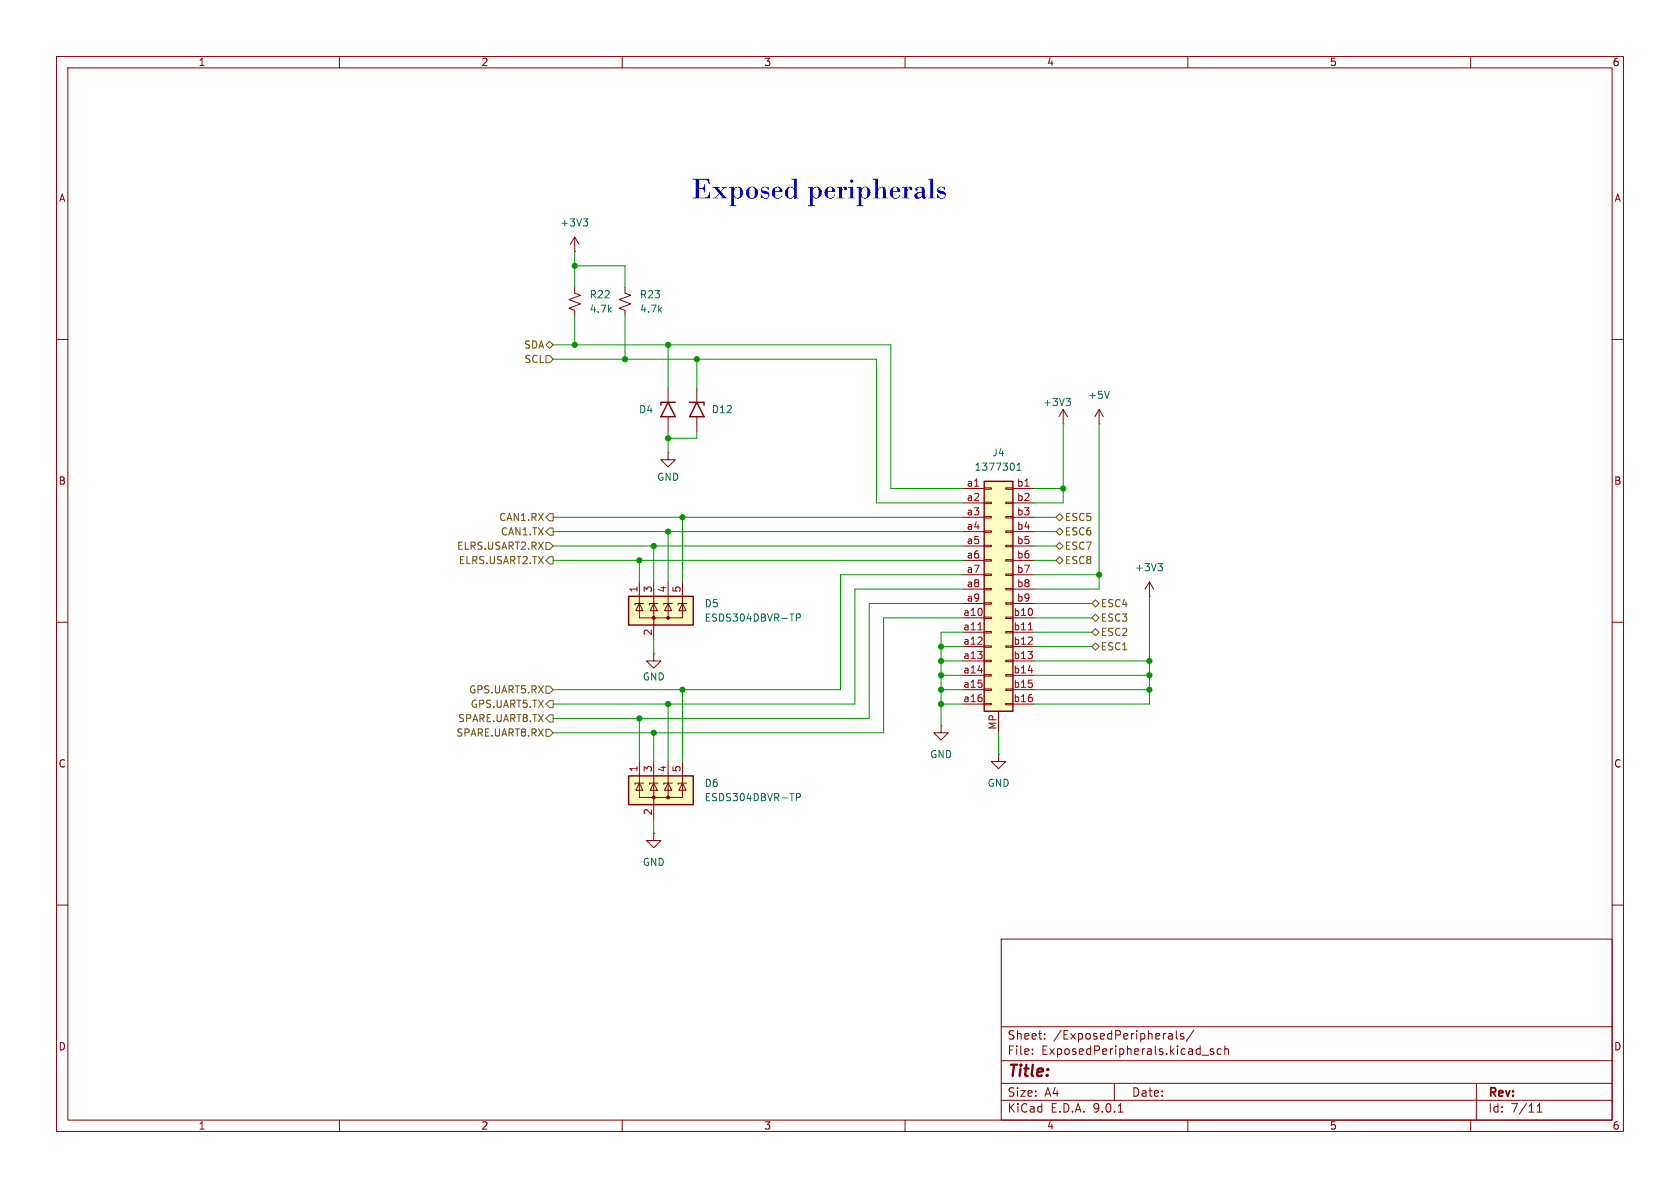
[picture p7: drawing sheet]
<svg xmlns="http://www.w3.org/2000/svg" width="297mm" height="210mm" viewBox="0 0 297 210" stroke-linecap="round" stroke-linejoin="round" font-family="sans-serif">
<g fill="none" stroke="#840000" stroke-width=".18">
<path d="M10 10h277v190h-277zM12 12h273v186h-273zM60 10v2M110 10v2M160 10v2M210 10v2M260 10v2M10 60h2M118.1 68.6v2.5M118.1 73.7v2.5M285 60h2M118.1 80v1.3h1.3l-1.3 1.3-1.3-1.3h1.3"/>
<path d="M118.1 80h.1M10 110h2M203.2 105.4h.1M203.2 102.9l-.8 1.2M203.2 102.9l.8 1.2M203.2 102.9v2.5M285 110h2M10 160h2M177 166h108v32h-108zM285 160h2M60 198v2M110 198v2"/>
<path d="M160 198v2M177 194.5h108M177 191.5h108M177 187.5h108M177 181.5h108M182.5 186.3v.1M182.5 185.5v.1M184.7 183.6v.1M184.7 182.8v.1M197 191.5v3M197.7 196.6h.8M206.7 182.7h.3l.2 .2v.8"/>
<path d="M207.2 183.6l-.5 .1M207.2 183.1h-.5M208 182.2v1.3l.2 .2M209.2 182.8l-.3-.1-.2 .2v.2l.5 .2v.3h-.5M210 198v2M211 182.1l-1.3 2M212.5 186.5h1.2M214.5 185.5l-.3-.1-.2 .2v.2l.5 .2v.3h-.5M215.9 185.5l-.4-.1-.3 .3v.4l.1 .2h.6M216.5 185.5l.2-.1 .4 .1 .1 .9M216.5 184.9v1.5M260 198v2"/>
<path d="M261 191.5v6.5M271.7 196.6h.9M271.7 195.5l.5-.4v1.5"/>
</g>
<path d="M118.1 71.1l1.3 2.6h-2.6zM119.4 71.1h-2.6v.5" fill="none" stroke="#840000" stroke-width=".25"/>
<path d="M204.7 99.6h.8l-.4 .5M205.3 100.1l.2 .3v.3l-.2 .2" fill="none" stroke="#006464" stroke-width=".18"/>
<path d="M111.1 105.4h11.5v5.1h-11.5z" fill="#ffffc2"/>
<path d="M111.1 105.4h11.5v5.1h-11.5z" fill="none" stroke="#840000" stroke-width=".25"/>
<g fill="none" stroke="#840000" stroke-width=".18">
<path d="M194.3 74.9h.1M194.3 72.4l-.8 1.3M194.3 72.4l.8 1.3M194.3 72.4v2.5M113 106.7v2.5h5.1v-2.5M113 106.7l.7 1.3h-1.3zM113 102.9v3.8M113.8 106.7h-1.5v.2M115.6 106.7l.6 1.3h-1.3zM115.6 102.9v10.1M116.3 106.7h-1.5v.2M118.1 106.7l.6 1.3h-1.2z"/>
<path d="M118.1 102.9v3.8M118.9 106.7h-1.6v.2M120.6 106.7v2.5h-2.5M120.6 106.7l.7 1.3h-1.3zM120.6 102.9v3.8M121.4 106.7h-1.5v.2"/>
</g>
<g fill="#840000" stroke="#840000" stroke-width=".18">
<circle cx="115.6" cy="109.2" r=".25"/>
<circle cx="118.1" cy="109.2" r=".25"/>
</g>
<path d="M196.1 69.2l-.4 1.2M140.8 109.2l.6-.1 .1-.1-.1-.3-.6-.2v1.3" fill="none" stroke="#006464" stroke-width=".18"/>
<path d="M174 85.1h5.1v40.6h-5.1z" fill="#ffffc2"/>
<path d="M174 85.1h5.1v40.6h-5.1z" fill="none" stroke="#840000" stroke-width=".25"/>
<g fill="none" stroke="#840000" stroke-width=".18">
<path d="M101.6 50.8v1l1 .4-2 .8 2 .7-2 .8 1 .4v1M101.6 44.5h.1M101.6 41.9v2.6M101.6 41.9l-.8 1.3M101.6 41.9l.8 1.3M110.5 50.8v1l1 .4-2 .8 2 .7-2 .8 1 .4v1M170.2 86.4h3.8M170.2 88.9h3.8M170.2 91.4h3.8M170.2 94h3.8M170.2 96.5h3.8M170.2 99.1h3.8"/>
<path d="M174 86.2h1.3v.3h-1.3zM174 88.8h1.3v.2h-1.3zM174 91.3h1.3v.3h-1.3zM174 93.9h1.3v.2h-1.3zM174 96.4h1.3v.2h-1.3zM174 98.9h1.3v.3h-1.3zM177.8 86.2h1.3v.3h-1.3zM177.8 88.8h1.3v.2h-1.3zM177.8 91.3h1.3v.3h-1.3zM177.8 93.9h1.3v.2h-1.3zM177.8 96.4h1.3v.2h-1.3zM177.8 98.9h1.3v.3h-1.3z"/>
<path d="M179.1 86.4h3.8M179.1 88.9h3.8M179.1 91.4h3.8M179.1 94h3.8M179.1 96.5h3.8M179.1 99.1h3.8M170.2 101.6h3.8M170.2 104.1h3.8M170.2 106.7h3.8M170.2 109.2h3.8M170.2 111.8h3.8M170.2 114.3h3.8"/>
<path d="M170.2 116.8h3.8M170.2 119.4h3.8M174 101.5h1.3v.2h-1.3zM174 104h1.3v.3h-1.3zM174 106.6h1.3v.2h-1.3zM174 109.1h1.3v.2h-1.3zM174 111.6h1.3v.3h-1.3zM174 114.2h1.3v.2h-1.3zM174 116.7h1.3v.3h-1.3zM174 119.3h1.3v.2h-1.3zM177.8 101.5h1.3v.2h-1.3zM177.8 104h1.3v.3h-1.3z"/>
<path d="M177.8 106.6h1.3v.2h-1.3zM177.8 109.1h1.3v.2h-1.3zM177.8 111.6h1.3v.3h-1.3zM177.8 114.2h1.3v.2h-1.3zM177.8 116.7h1.3v.3h-1.3zM177.8 119.3h1.3v.2h-1.3zM179.1 101.6h3.8M179.1 104.1h3.8M179.1 106.7h3.8M179.1 109.2h3.8M179.1 111.8h3.8M179.1 114.3h3.8"/>
<path d="M179.1 116.8h3.8M179.1 119.4h3.8M166.4 128.3v1.2h1.2l-1.2 1.3-1.3-1.3h1.3M166.4 128.3h.1M170.2 121.9h3.8M170.2 124.5h3.8M174 121.8h1.3v.2h-1.3zM174 124.3h1.3v.3h-1.3zM176.5 125.7v3.8M177.8 121.8h1.3v.2h-1.3zM177.8 124.3h1.3v.3h-1.3zM179.1 121.9h3.8"/>
<path d="M179.1 124.5h3.8"/>
</g>
<path d="M172.9 111.3h.7M181.8 111.3h.7" fill="none" stroke="#a90000" stroke-width=".18"/>
<path d="M103.1 38.7h.8l-.4 .5M103.7 39.2l.2 .2v.3l-.2 .2M179.8 83.1h.7M179.8 82.2l.4-.3v1.2" fill="none" stroke="#006464" stroke-width=".18"/>
<path d="M111.1 137.2h11.5v5h-11.5z" fill="#ffffc2"/>
<path d="M121.9 71.1h2.6v.5M123.2 71.1l1.3 2.6h-2.6zM111.1 137.2h11.5v5h-11.5z" fill="none" stroke="#840000" stroke-width=".25"/>
<g fill="none" stroke="#840000" stroke-width=".18">
<path d="M123.2 68.6v2.5M123.2 73.7v2.5M188 74.9h.1M188 72.4l-.8 1.3M188 72.4l.7 1.3M188 72.4v2.5M115.6 115.6v1.2h1.2l-1.2 1.3-1.3-1.3h1.3M115.6 115.6h.1M113 138.4v2.6h5.1v-2.6M113 138.4l.7 1.3h-1.3zM113 134.6v3.8M113.8 138.4h-1.5v.3"/>
<path d="M115.6 138.4l.6 1.3h-1.3zM115.6 134.6v10.2M116.3 138.4h-1.5v.3M118.1 138.4l.6 1.3h-1.2zM118.1 134.6v3.8M118.9 138.4h-1.6v.3M120.6 138.4v2.6h-2.5M120.6 138.4l.7 1.3h-1.3zM120.6 134.6v3.8M121.4 138.4h-1.5v.3M176.5 133.4v1.2h1.3l-1.3 1.3-1.2-1.3h1.2M176.5 133.4h.1"/>
<path d="M115.6 147.3v1.3h1.2l-1.2 1.3-1.3-1.3h1.3M115.6 147.3h.1"/>
</g>
<g fill="#840000" stroke="#840000" stroke-width=".18">
<circle cx="115.6" cy="141" r=".25"/>
<circle cx="118.1" cy="141" r=".25"/>
</g>
<path d="M188.5 70.4h.7l-.4 .5M189 70.9l.2 .3v.3l-.2 .2M140.8 140.9h.6l.1-.2-.1-.3-.6-.1v1.2" fill="none" stroke="#006464" stroke-width=".18"/>
<g fill="none" stroke="#725600" stroke-width=".18">
<path d="M96.5 61l.7-.7 .6 .7-.6 .6zM96.5 62.9h.7l.6 .6-.6 .6h-.7zM96.5 95.9h.7l.6 .6-.6 .7h-.7zM97.2 93.3h.6v1.3h-.6l-.7-.6zM97.2 90.8h.6v1.3h-.6l-.7-.7zM97.2 98.4h.6v1.3h-.6l-.7-.6zM186.7 96.5l.6-.6 .7 .6-.7 .7zM186.7 94l.6-.7 .7 .7-.7 .6zM186.7 91.4l.6-.6 .7 .6-.7 .7zM186.7 99.1l.6-.7 .7 .7-.7 .6zM193 111.8l.7-.7 .6 .7-.6 .6zM193 114.3l.7-.6 .6 .6-.6 .6z"/>
<path d="M193 109.2l.7-.6 .6 .6-.6 .7zM193 106.7l.7-.7 .6 .7-.6 .6zM96.5 128.9h.7l.6 .6-.6 .7h-.7zM96.5 121.3h.7l.6 .6-.6 .7h-.7zM97.2 126.4h.6v1.2h-.6l-.7-.6zM97.2 123.8h.6v1.3h-.6l-.7-.6z"/>
</g>
<g fill="none" stroke="#009600" stroke-width=".18">
<path d="M101.6 47h8.9v3.8M101.6 44.5v6.3M101.6 55.9v5.1M110.5 55.9v7.6M97.8 63.5h57.1v25.4h15.3M97.8 61h59.7v25.4h12.7M118.1 61v7.6M118.1 76.2v3.8M123.2 76.2v1.3h-5.1M123.2 63.5v5.1M188 74.9v14h-5.1M194.3 74.9v29.2h-11.4"/>
<path d="M97.8 91.4h72.4M97.8 99.1h72.4M97.8 96.5h72.4M97.8 94h72.4M113 99.1v3.8M115.6 96.5v6.4M118.1 94v8.9M120.6 91.4v11.5M182.9 91.4h3.8M182.9 99.1h3.8M182.9 96.5h3.8M182.9 94h3.8"/>
<path d="M182.9 86.4h5.1M115.6 113v2.6M166.4 114.3h3.8M166.4 119.4h3.8M166.4 116.8h3.8M170.2 101.6h-21.6v20.3h-50.8M170.2 109.2h-14v20.3h-58.4M170.2 106.7h-16.5v20.3h-55.9M170.2 104.1h-19.1v20.4h-53.3M170.2 111.8h-3.8v16.5M182.9 109.2h10.1M182.9 111.8h10.1"/>
<path d="M182.9 114.3h10.1M182.9 101.6h11.4M182.9 106.7h10.1M182.9 119.4h20.3M182.9 116.8h20.3M203.2 105.4v19.1h-20.3M113 127v7.6M115.6 129.5v5.1M118.1 124.5v10.1M120.6 121.9v12.7M166.4 121.9h3.8M166.4 124.5h3.8"/>
<path d="M176.5 129.5v3.9M182.9 121.9h20.3M115.6 144.8v2.5"/>
</g>
<g fill="#009600" stroke="#009600" stroke-width=".18">
<circle cx="118.1" cy="61" r=".46"/>
<circle cx="110.5" cy="63.5" r=".46"/>
<circle cx="101.6" cy="47" r=".46"/>
<circle cx="188" cy="86.4" r=".46"/>
<circle cx="101.6" cy="61" r=".46"/>
<circle cx="118.1" cy="77.5" r=".46"/>
<circle cx="123.2" cy="63.5" r=".46"/>
<circle cx="118.1" cy="94" r=".46"/>
<circle cx="120.6" cy="91.4" r=".46"/>
<circle cx="115.6" cy="129.5" r=".46"/>
<circle cx="118.1" cy="124.5" r=".46"/>
<circle cx="120.6" cy="121.9" r=".46"/>
<circle cx="113" cy="99.1" r=".46"/>
<circle cx="115.6" cy="96.5" r=".46"/>
<circle cx="113" cy="127" r=".46"/>
<circle cx="166.4" cy="119.4" r=".46"/>
<circle cx="166.4" cy="116.8" r=".46"/>
<circle cx="166.4" cy="121.9" r=".46"/>
<circle cx="166.4" cy="114.3" r=".46"/>
<circle cx="166.4" cy="124.5" r=".46"/>
<circle cx="203.2" cy="116.8" r=".46"/>
<circle cx="203.2" cy="119.4" r=".46"/>
<circle cx="203.2" cy="121.9" r=".46"/>
<circle cx="194.3" cy="101.6" r=".46"/>
</g>
<text font-size="5.3" fill="#0000c2" x="122.1" y="36.7">Exposedperipherals</text>
<text font-size="2.8" fill="#840000" x="178" y="190.9">Title:</text>
<g font-size="2.1" fill="#840000">
<text x="178" y="184">Sheet:</text>
<text x="186.2" y="184">/ExposedPeripherals/</text>
<text x="178" y="186.7">File:</text>
<text x="184.1" y="186.7">ExposedPeripherals.kicad_sch</text>
<text x="178" y="196.9">KiCad</text>
<text x="178" y="194.1">Size:</text>
<text x="184.7" y="194.1">A4</text>
<text x="185.7" y="196.9">E.D.A.</text>
<text x="193.3" y="196.9">9.0.1</text>
<text x="200" y="194.1">Date:</text>
<text x="263" y="194.3">Rev:</text>
<text x="263" y="196.9">Id:</text>
<text x="267.1" y="196.9">7/11</text>
</g>
<g font-size="1.8" fill="#840000">
<text x="35" y="11.9">1</text>
<text x="85" y="11.9">2</text>
<text x="135" y="11.9">3</text>
<text x="185" y="11.9">4</text>
<text x="235" y="11.9">5</text>
<text x="285" y="11.9">6</text>
<text x="10.3" y="35.9">A</text>
<text x="285.3" y="35.9">A</text>
<text x="10.3" y="85.9">B</text>
<text x="285.3" y="85.9">B</text>
<text x="10.3" y="135.9">C</text>
<text x="285.3" y="135.9">C</text>
<text x="10.3" y="185.9">D</text>
<text x="285.3" y="185.9">D</text>
<text x="35" y="199.9">1</text>
<text x="85" y="199.9">2</text>
<text x="135" y="199.9">3</text>
<text x="185" y="199.9">4</text>
<text x="235" y="199.9">5</text>
<text x="285" y="199.9">6</text>
</g>
<g font-size="1.8" fill="#006464">
<text x="99" y="40.2">+3V3</text>
<text x="104.1" y="52.9">R22</text>
<text x="113" y="52.9">R23</text>
<text x="104.1" y="55.5">4.7k</text>
<text x="113" y="55.5">4.7k</text>
<text x="184.3" y="72">+3V3</text>
<text x="192.3" y="70.7">+5V</text>
<text x="112.9" y="73.3">D4</text>
<text x="125.7" y="73.3">D12</text>
<text x="172.2" y="83.4">1377301</text>
<text x="175.3" y="80.9">J4</text>
<text x="116.1" y="85.2">GND</text>
<text x="200.6" y="101.2">+3V3</text>
<text x="124.5" y="107.5">D5</text>
<text x="124.5" y="110.1">ESDS304DBVR-TP</text>
<text x="113.5" y="120.5">GND</text>
<text x="164.3" y="134.2">GND</text>
<text x="124.5" y="139.3">D6</text>
<text x="124.5" y="141.8">ESDS304DBVR-TP</text>
<text x="174.5" y="139.3">GND</text>
<text x="113.5" y="153.3">GND</text>
</g>
<g font-size="1.8" fill="#725600">
<text x="92.6" y="61.8">SDA</text>
<text x="92.6" y="64.4">SCL</text>
<text x="88.1" y="92.3">CAN1.RX</text>
<text x="88.4" y="94.8">CAN1.TX</text>
<text x="188.2" y="94.8">ESC6</text>
<text x="188.2" y="92.3">ESC5</text>
<text x="80.7" y="97.4">ELRS.USART2.RX</text>
<text x="81" y="99.9">ELRS.USART2.TX</text>
<text x="188.2" y="97.4">ESC7</text>
<text x="188.2" y="99.9">ESC8</text>
<text x="194.5" y="107.5">ESC4</text>
<text x="194.5" y="112.6">ESC2</text>
<text x="194.5" y="110.1">ESC3</text>
<text x="194.5" y="115.2">ESC1</text>
<text x="82.8" y="122.8">GPS.UART5.RX</text>
<text x="83.1" y="125.3">GPS.UART5.TX</text>
<text x="80.6" y="130.4">SPARE.UART8.RX</text>
<text x="80.9" y="127.9">SPARE.UART8.TX</text>
</g>
<g font-size="1.8" fill="#a90000">
<text x="170.8" y="86.1">a1</text>
<text x="170.8" y="88.6">a2</text>
<text x="179.7" y="86.1">b1</text>
<text x="179.7" y="88.6">b2</text>
<text x="170.8" y="91.2">a3</text>
<text x="170.8" y="93.7">a4</text>
<text x="179.7" y="91.2">b3</text>
<text x="179.7" y="93.7">b4</text>
<text x="170.8" y="96.3">a5</text>
<text x="170.8" y="98.8">a6</text>
<text x="170.8" y="101.3">a7</text>
<text x="179.7" y="96.3">b5</text>
<text x="179.7" y="98.8">b6</text>
<text x="179.7" y="101.3">b7</text>
<text x="112.8" y="104.8" transform="rotate(-90 112.8 104.8)">1</text>
<text x="115.3" y="104.8" transform="rotate(-90 115.3 104.8)">3</text>
<text x="117.9" y="104.8" transform="rotate(-90 117.9 104.8)">4</text>
<text x="120.4" y="104.8" transform="rotate(-90 120.4 104.8)">5</text>
<text x="170.8" y="103.9">a8</text>
<text x="170.8" y="106.4">a9</text>
<text x="179.7" y="103.9">b8</text>
<text x="179.7" y="106.4">b9</text>
<text x="115.3" y="112.5" transform="rotate(-90 115.3 112.5)">2</text>
<text x="170.2" y="109">a10</text>
<text x="170.2" y="111.5">a11</text>
<text x="179.1" y="109">b10</text>
<text x="179.1" y="111.5">b11</text>
<text x="170.2" y="114">a12</text>
<text x="170.2" y="116.6">a13</text>
<text x="170.2" y="119.1">a14</text>
<text x="179.1" y="114">b12</text>
<text x="179.1" y="116.6">b13</text>
<text x="179.1" y="119.1">b14</text>
<text x="170.2" y="121.7">a15</text>
<text x="170.2" y="124.2">a16</text>
<text x="179.1" y="121.7">b15</text>
<text x="179.1" y="124.2">b16</text>
<text x="176.3" y="129.1" transform="rotate(-90 176.3 129.1)">MP</text>
<text x="112.8" y="136.6" transform="rotate(-90 112.8 136.6)">1</text>
<text x="115.3" y="136.6" transform="rotate(-90 115.3 136.6)">3</text>
<text x="117.9" y="136.6" transform="rotate(-90 117.9 136.6)">4</text>
<text x="120.4" y="136.6" transform="rotate(-90 120.4 136.6)">5</text>
<text x="115.3" y="144.2" transform="rotate(-90 115.3 144.2)">2</text>
</g>
</svg>
